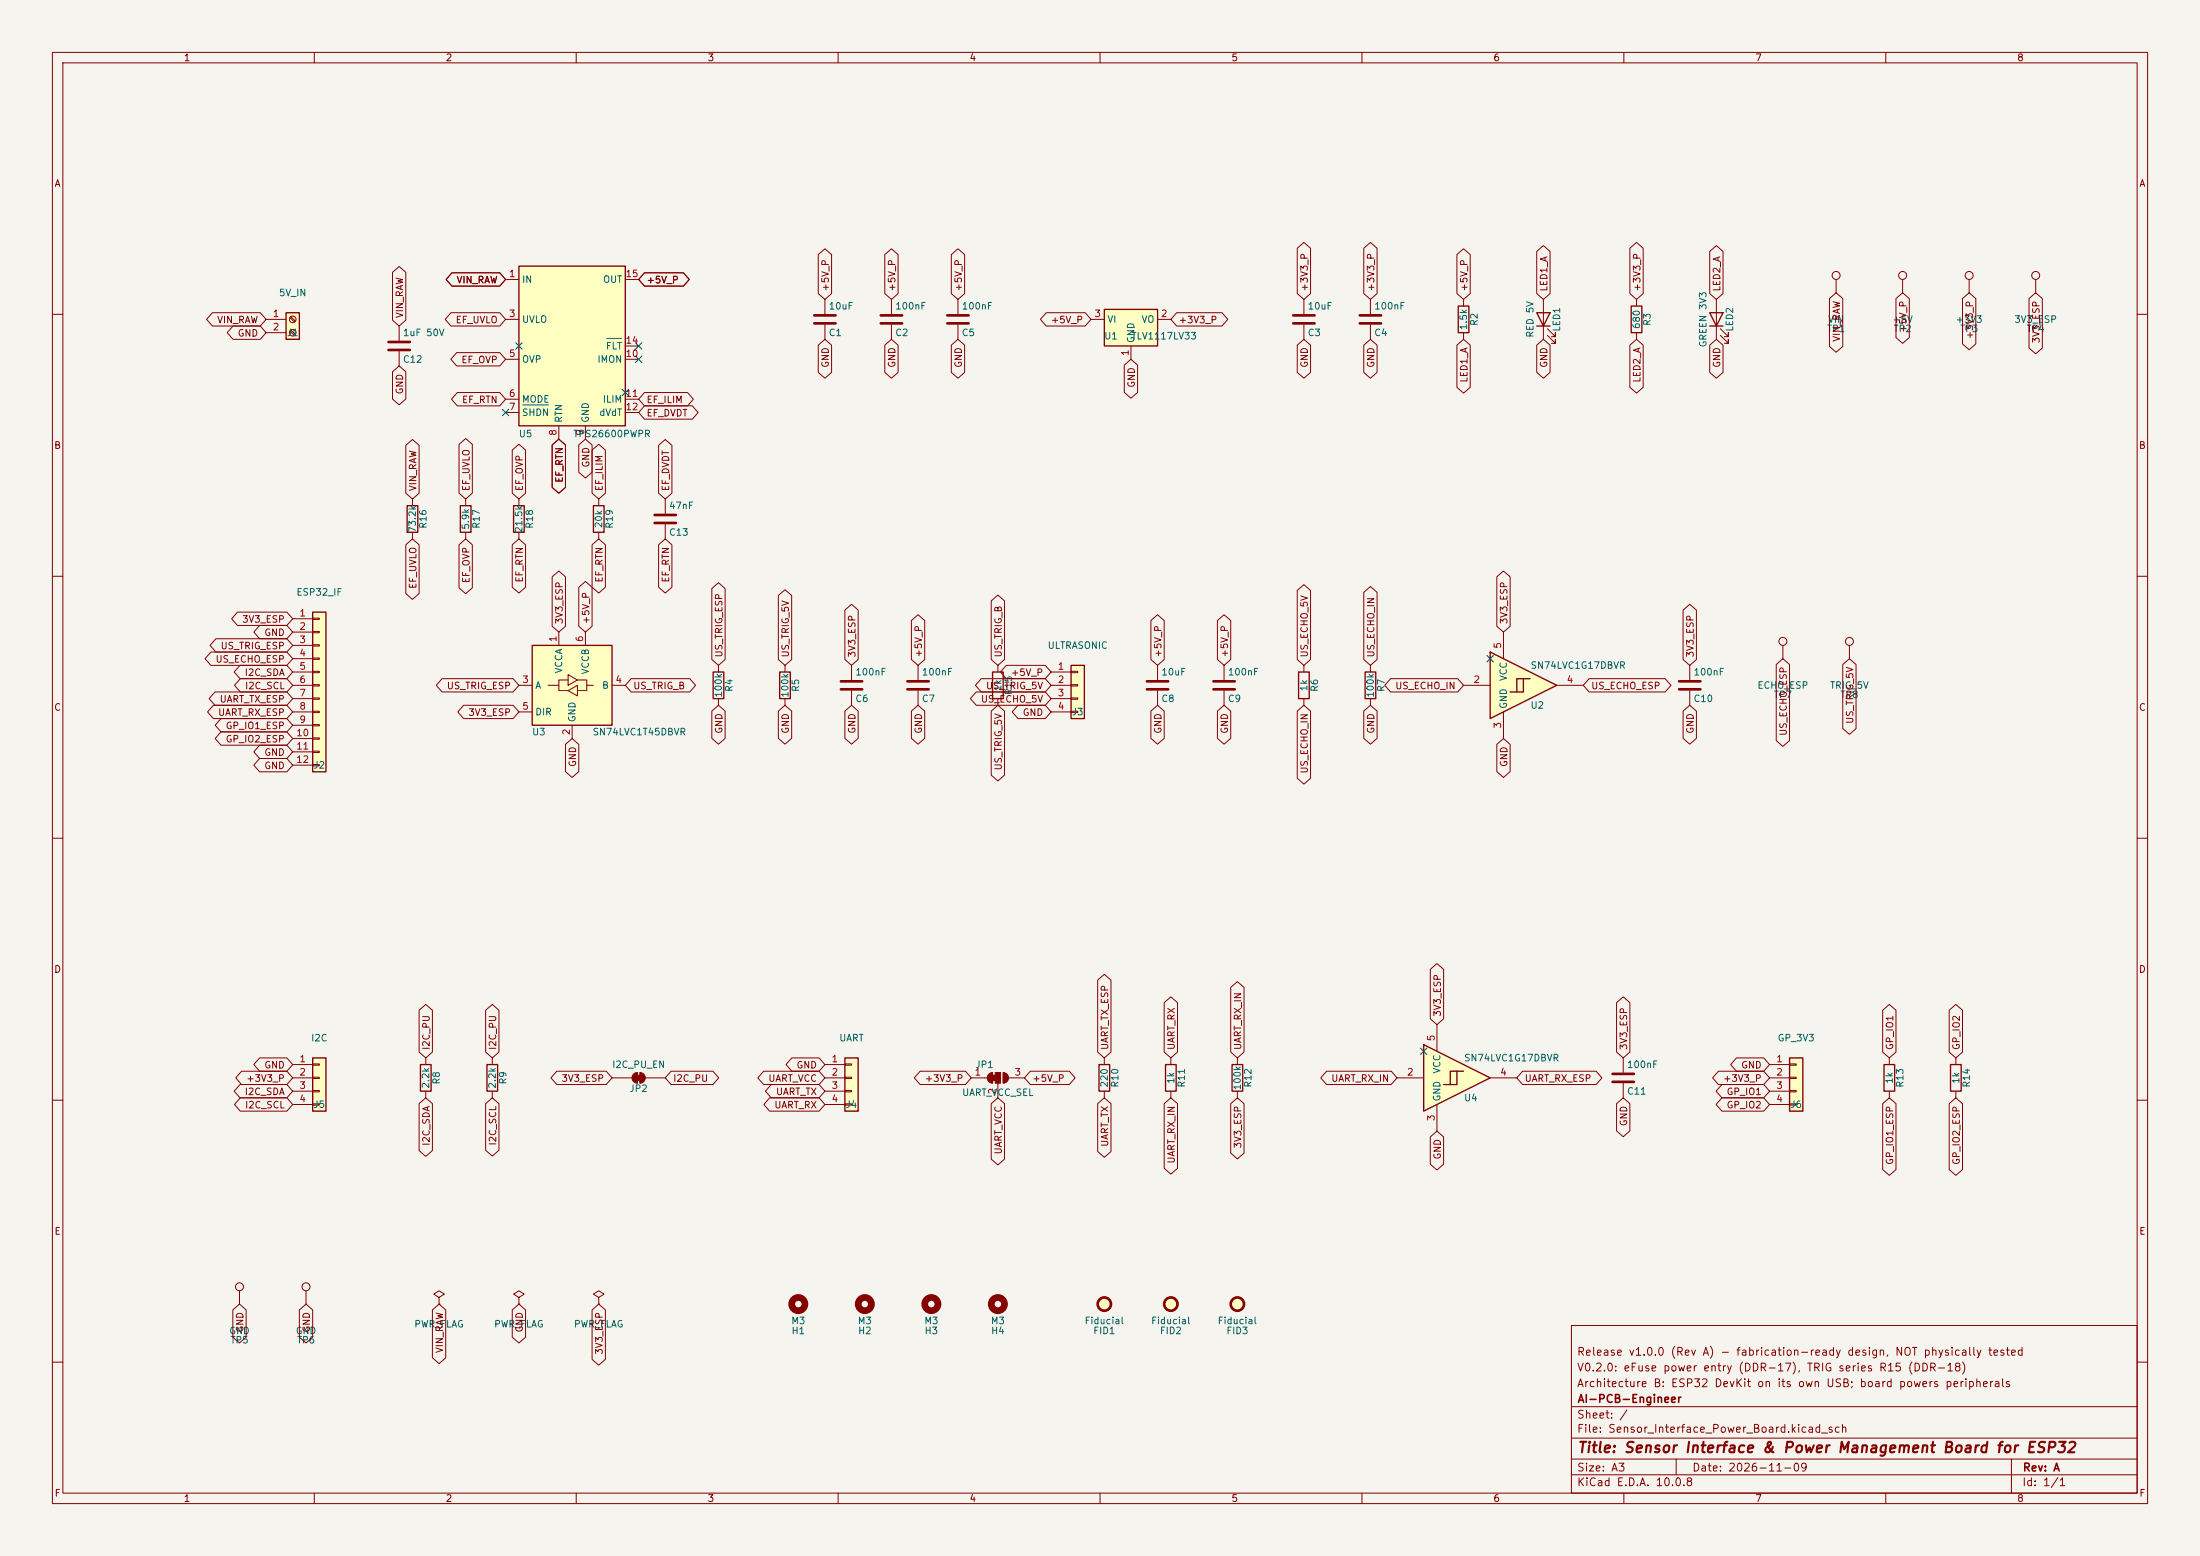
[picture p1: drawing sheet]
<svg xmlns="http://www.w3.org/2000/svg" width="420mm" height="297mm" viewBox="0 0 420 297" stroke-linecap="round" stroke-linejoin="round" font-family="sans-serif">
<path d="M0 0h420v297h-420z" fill="#f5f4ef" stroke="#f5f4ef" stroke-width=".19"/>
<g fill="none" stroke="#840000" stroke-width=".19">
<path d="M10 10h400v277h-400zM12 12h396v273h-396zM60 10v2M110 10v2M160 10v2M210 10v2M260 10v2M310 10v2M360 10v2M182.9 57.2v2.7M10 60h2M182.9 62v2.8"/>
<path d="M408 60h2M10 110h2M408 110h2M149.9 127v1.3M149.9 133.4v1.2M10 160h2M408 160h2M10 210h2M408 210h2M300 253h108v32h-108zM10 260h2M300 278.5h108"/>
<path d="M300 274.5h108M300 268.5h108M320 278.5v3M384 278.5v6.5M408 260h2M60 285v2M110 285v2M160 285v2M210 285v2M260 285v2M300 281.5h108M310 285v2"/>
<path d="M360 285v2"/>
</g>
<path d="M148.8 128.3h2.1v5.1h-2.1z" fill="none" stroke="#840000" stroke-width=".25"/>
<path d="M180.8 60.2h4.1M180.8 61.7h4.1" fill="none" stroke="#840000" stroke-width=".51"/>
<circle cx="223.5" cy="248.9" r="1.27" fill="#ffffc2"/>
<circle cx="223.5" cy="248.9" r="1.27" fill="none" stroke="#840000" stroke-width=".51"/>
<path d="M204.5 127h2.5v10.2h-2.5z" fill="#ffffc2"/>
<path d="M189.5 128.3h2v5.1h-2zM204.5 127h2.5v10.2h-2.5z" fill="none" stroke="#840000" stroke-width=".25"/>
<path d="M190.5 127v1.3M190.5 133.4v1.2M200.7 128.3h3.8M200.7 130.8h3.8M200.7 133.4h3.8M200.7 135.9h3.8M204.5 128.1h1.2v.3h-1.2zM204.5 130.7h1.2v.2h-1.2zM204.5 133.2h1.2v.3h-1.2zM204.5 135.8h1.2v.2h-1.2zM221 127v2.8M221 131.8v2.8" fill="none" stroke="#840000" stroke-width=".19"/>
<path d="M218.9 130h4.1M218.9 131.6h4.1" fill="none" stroke="#840000" stroke-width=".51"/>
<path d="M210.8 59.1h10.2v6.9h-10.2z" fill="#ffffc2"/>
<path d="M210.8 59.1h10.2v6.9h-10.2z" fill="none" stroke="#840000" stroke-width=".25"/>
<path d="M208.3 61h2.5M215.9 66v2.6M221 61h2.5" fill="none" stroke="#840000" stroke-width=".19"/>
<circle cx="210.8" cy="248.9" r="1.27" fill="#ffffc2"/>
<circle cx="210.8" cy="248.9" r="1.27" fill="none" stroke="#840000" stroke-width=".51"/>
<circle cx="190.5" cy="248.9" r="1.27" fill="none" stroke="#840000" stroke-width="1.3"/>
<path d="M54.6 59.7h2.5v5.1h-2.5z" fill="#ffffc2"/>
<path d="M54.6 59.7h2.5v5.1h-2.5zM247.9 128.3h2v5.1h-2z" fill="none" stroke="#840000" stroke-width=".25"/>
<g fill="none" stroke="#840000" stroke-width=".19">
<path d="M50.8 61h3.8M50.8 63.5h3.8M55.3 60.6l.9 .9M55.3 63.2l.9 .8M55.5 60.5l.9 .8M55.5 63l.9 .8M76.2 62.2v2.8M76.2 67.1v2.8M233.7 127v2.8M233.7 131.8v2.8M248.9 127v1.3M248.9 133.4v1.2"/>
<circle cx="55.9" cy="61" r=".63"/>
<circle cx="55.9" cy="63.5" r=".63"/>
</g>
<path d="M74.2 65.3h4M74.2 66.8h4M231.6 130h4.1M231.6 131.6h4.1" fill="none" stroke="#840000" stroke-width=".51"/>
<path d="M161.3 201.9h2.5v10.2h-2.5z" fill="#ffffc2"/>
<path d="M278.4 58.4h2v5.1h-2zM293.4 59.7h2.5l-1.3 2.5zM311.4 58.4h2v5.1h-2zM293.4 62.2h2.5M77.7 96.5h2.1v5.1h-2.1zM87.9 96.5h2v5.1h-2zM98 96.5h2.1v5.1h-2.1zM136.1 128.3h2.1v5.1h-2.1zM161.3 201.9h2.5v10.2h-2.5zM209.8 203.2h2v5.1h-2zM222.5 203.2h2v5.1h-2z" fill="none" stroke="#840000" stroke-width=".25"/>
<g fill="none" stroke="#840000" stroke-width=".19">
<path d="M248.9 57.2v2.7M261.6 57.2v2.7M279.4 57.2v1.2M294.6 57.2v7.6M312.4 57.2v1.2M248.9 62v2.8M261.6 62v2.8M279.4 63.5v1.3M295.4 64l1.5 1.5v-.7v.7h-.7M295.4 62.7l1.5 1.6v-.8v.8h-.7M312.4 63.5v1.3M78.7 95.3v1.2"/>
<path d="M88.9 95.3v1.2M99.1 95.3v1.2M78.7 101.6v1.3M88.9 101.6v1.3M99.1 101.6v1.3M137.2 127v1.3M137.2 133.4v1.2M162.6 127v2.8M162.6 131.8v2.8M175.3 127v2.8M175.3 131.8v2.8M157.5 203.2h3.8"/>
<path d="M157.5 205.7h3.8M157.5 208.3h3.8M157.5 210.8h3.8M161.3 203.1h1.3v.2h-1.3zM161.3 205.6h1.3v.3h-1.3zM161.3 208.2h1.3v.2h-1.3zM161.3 210.7h1.3v.2h-1.3zM185.4 205.7h3.1M189.5 204.7v2.1M190.5 206.8v2.8M191.5 204.7v2.1M192.5 205.7h3.1"/>
<path d="M210.8 201.9v1.3M210.8 208.3v1.3M223.5 201.9v1.3M223.5 208.3v1.3M45.7 246.4v2.5"/>
<circle cx="45.7" cy="245.6" r=".76"/>
</g>
<g fill="#840000" stroke="#840000" stroke-width=".19">
<path d="M189.5 205.2h.5v1h-.5z"/>
<path d="M188.8 205l.7-.3v2.1a1.02 1.02 0 0 1-.9-.7 1.02 1.02 0 0 1 .2-1.1z"/>
<path d="M190 204.7h1v2.1h-1z"/>
<path d="M191.5 204.7a1.02 1.02 0 0 1 1 1 1.02 1.02 0 0 1-1 1.1z"/>
</g>
<path d="M246.9 60.2h4.1M246.9 61.7h4.1M259.6 60.2h4.1M259.6 61.7h4.1M160.5 130h4.1M160.5 131.6h4.1M173.2 130h4.1M173.2 131.6h4.1" fill="none" stroke="#840000" stroke-width=".51"/>
<g fill="none" stroke="#840000" stroke-width="1.3">
<circle cx="152.4" cy="248.9" r="1.27"/>
<circle cx="165.1" cy="248.9" r="1.27"/>
<circle cx="177.8" cy="248.9" r="1.27"/>
</g>
<circle cx="236.2" cy="248.9" r="1.27" fill="#ffffc2"/>
<circle cx="236.2" cy="248.9" r="1.27" fill="none" stroke="#840000" stroke-width=".51"/>
<g fill="#ffffc2">
<path d="M284.5 124.5l12.7 6.3-12.7 6.4z"/>
<path d="M289.6 129.5h1.2l-2.5 2.6h1.3z"/>
<path d="M290.8 129.5v2.6h-1.2l2.5-2.6z"/>
</g>
<path d="M113.3 96.5h2v5.1h-2zM260.6 128.3h2v5.1h-2zM284.5 124.5l12.7 6.3-12.7 6.4zM290.8 129.5h-1.2v2.6h-1.3M292.1 129.5h-1.3v2.6h-1.2M235.2 203.2h2v5.1h-2z" fill="none" stroke="#840000" stroke-width=".25"/>
<g fill="none" stroke="#840000" stroke-width=".19">
<path d="M157.5 57.2v2.7M170.2 57.2v2.7M157.5 62v2.8M170.2 62v2.8M114.3 95.3v1.2M127 95.3v2.7M114.3 101.6v1.3M127 100.1v2.8M261.6 127v1.3M261.6 133.4v1.2M279.4 130.8h5.1M287 120.7v5"/>
<path d="M287 135.9v5.1M297.2 130.8h5.1M236.2 201.9v1.3M236.2 208.3v1.3"/>
</g>
<path d="M155.4 60.2h4.1M155.4 61.7h4.1M168.1 60.2h4.1M168.1 61.7h4.1M125 98.3h4M125 99.8h4" fill="none" stroke="#840000" stroke-width=".51"/>
<path d="M99.1 50.8h20.3v30.5h-20.3z" fill="#ffffc2"/>
<path d="M99.1 50.8h20.3v30.5h-20.3zM326.4 59.7h2.5l-1.2 2.5zM326.4 62.2h2.5M359.7 203.2h2v5.1h-2zM372.4 203.2h2v5.1h-2z" fill="none" stroke="#840000" stroke-width=".25"/>
<g fill="none" stroke="#840000" stroke-width=".19">
<path d="M96.5 53.3h2.6M119.4 53.3h2.5M327.7 57.2v7.6M350.5 53.3v2.6M96.5 61h2.6M96.5 68.6h2.6M96.5 76.2h2.6M96.5 78.7h2.6M119.4 68.6h2.5M119.4 76.2h2.5M119.4 78.7h2.5M119.4 66h2.5"/>
<path d="M328.4 64l1.5 1.5v-.7v.7h-.7M328.4 62.7l1.5 1.6v-.8v.8h-.7M106.7 81.3v2.5M111.8 81.3v2.5M360.7 201.9v1.3M360.7 208.3v1.3M373.4 201.9v1.3M373.4 208.3v1.3"/>
<circle cx="350.5" cy="52.6" r=".76"/>
</g>
<path d="M99.8 77.3h4.9M115.8 64.6h2.8" fill="none" stroke="#006464" stroke-width=".19"/>
<g fill="#ffffc2">
<path d="M271.8 199.4l12.7 6.3-12.7 6.4z"/>
<path d="M276.9 204.5h1.2l-2.5 2.5h1.3z"/>
<path d="M278.1 204.5h1.3l-2.5 2.5h1.2z"/>
</g>
<path d="M271.8 199.4l12.7 6.3-12.7 6.4zM278.1 204.5h-1.2v2.5h-1.3M279.4 204.5h-1.3v2.5h-1.2" fill="none" stroke="#840000" stroke-width=".25"/>
<path d="M274.3 195.6v5.1M266.7 205.7h5.1M274.3 210.8v5.1M284.5 205.7h5.1M309.9 201.9v2.8M309.9 206.8v2.8" fill="none" stroke="#840000" stroke-width=".19"/>
<path d="M307.8 205h4.1M307.8 206.5h4.1" fill="none" stroke="#840000" stroke-width=".51"/>
<path d="M341.6 201.9h2.6v10.2h-2.6z" fill="#ffffc2"/>
<path d="M341.6 201.9h2.6v10.2h-2.6z" fill="none" stroke="#840000" stroke-width=".25"/>
<g fill="none" stroke="#840000" stroke-width=".19">
<path d="M363.2 53.3v2.6M375.9 53.3v2.6M388.6 53.3v2.6M322.6 127v2.8M322.6 131.8v2.8M340.4 123.2v2.5M353.1 123.2v2.5M337.8 203.2h3.8M337.8 205.7h3.8M337.8 208.3h3.8M337.8 210.8h3.8M341.6 203.1h1.3v.2h-1.3z"/>
<path d="M341.6 205.6h1.3v.3h-1.3zM341.6 208.2h1.3v.2h-1.3zM341.6 210.7h1.3v.2h-1.3z"/>
<circle cx="363.2" cy="52.6" r=".76"/>
<circle cx="375.9" cy="52.6" r=".76"/>
<circle cx="388.6" cy="52.6" r=".76"/>
<circle cx="340.4" cy="122.4" r=".76"/>
<circle cx="353.1" cy="122.4" r=".76"/>
</g>
<path d="M320.5 130h4.1M320.5 131.6h4.1" fill="none" stroke="#840000" stroke-width=".51"/>
<path d="M101.6 123.2h15.2v15.2h-15.2z" fill="#ffffc2"/>
<path d="M101.6 123.2h15.2v15.2h-15.2z" fill="none" stroke="#840000" stroke-width=".25"/>
<path d="M99.1 130.8h2.5M99.1 135.9h2.5M104.6 130.8h2.1v1h1.8M106.7 120.7v2.5M108.5 129.8h-1.8v1M108.5 128.8l1.7 1-1.7 1zM108.5 131.8l1.7-1v2zM109.2 138.4v2.6M110.2 129.8h1.8v1h1.3M111.8 120.7v2.5M112 130.8v1h-1.8M116.8 130.8h2.6" fill="none" stroke="#840000" stroke-width=".19"/>
<path d="M59.7 201.9h2.5v10.2h-2.5z" fill="#ffffc2"/>
<path d="M59.7 201.9h2.5v10.2h-2.5z" fill="none" stroke="#840000" stroke-width=".25"/>
<path d="M55.9 203.2h3.8M55.9 205.7h3.8M55.9 208.3h3.8M55.9 210.8h3.8M59.7 203.1h1.3v.2h-1.3zM59.7 205.6h1.3v.3h-1.3zM59.7 208.2h1.3v.2h-1.3zM59.7 210.7h1.3v.2h-1.3z" fill="none" stroke="#840000" stroke-width=".19"/>
<path d="M59.7 116.8h2.5v30.5h-2.5z" fill="#ffffc2"/>
<path d="M59.7 116.8h2.5v30.5h-2.5zM80.3 203.2h2v5.1h-2zM93 203.2h2v5.1h-2z" fill="none" stroke="#840000" stroke-width=".25"/>
<g fill="none" stroke="#840000" stroke-width=".19">
<path d="M40.6 59.7h9.1l1.1 1.3-1.1 1.2h-9.1l-1.2-1.2zM74.9 52l1.3-1.1 1.3 1.1v9.1l-1.3 1.1-1.3-1.1zM86.1 59.7h9.3l1.1 1.3-1.1 1.2h-9.3l-1.1-1.2zM86.3 52.1h9.1l1.1 1.2-1.1 1.3h-9.1l-1.1-1.3zM123 52.1h7.5l1.1 1.2-1.1 1.3h-7.5l-1.1-1.3zM156.2 48.6l1.3-1.1 1.3 1.1v7.4l-1.3 1.2-1.3-1.2zM168.9 48.6l1.3-1.1 1.3 1.1v7.4l-1.3 1.2-1.3-1.2zM181.6 48.6l1.3-1.1 1.3 1.1v7.4l-1.3 1.2-1.3-1.2zM199.7 59.7h7.5l1.1 1.3-1.1 1.2h-7.5l-1.1-1.2zM224.6 59.7h8.7l1.1 1.3-1.1 1.2h-8.7l-1.1-1.2zM247.6 47.4l1.3-1.1 1.3 1.1v8.6l-1.3 1.2-1.3-1.2zM260.3 47.4l1.3-1.1 1.3 1.1v8.6l-1.3 1.2-1.3-1.2z"/>
<path d="M278.1 48.6l1.3-1.1 1.3 1.1v7.4l-1.3 1.2-1.3-1.2zM293.4 48l1.2-1.1 1.3 1.1v8l-1.3 1.2-1.2-1.2zM311.1 47.4l1.3-1.1 1.3 1.1v8.6l-1.3 1.2-1.3-1.2zM326.4 48l1.3-1.1 1.2 1.1v8l-1.2 1.2-1.3-1.2zM349.2 57l1.3-1.1 1.3 1.1v9.1l-1.3 1.1-1.3-1.1zM361.9 57l1.3-1.1 1.3 1.1v7.4l-1.3 1.1-1.3-1.1zM374.6 57l1.3-1.1 1.3 1.1v8.6l-1.3 1.2-1.3-1.2zM387.3 57l1.3-1.1 1.3 1.1v9.4l-1.3 1.1-1.3-1.1zM44.5 62.2h5.2l1.1 1.3-1.1 1.3h-5.2l-1.1-1.3zM74.9 71l1.3-1.1 1.3 1.1v5.2l-1.3 1.1-1.3-1.1zM87.2 67.3h8.2l1.1 1.3-1.1 1.3h-8.2l-1.1-1.3zM87.3 74.9h8.1l1.1 1.3-1.1 1.3h-8.1l-1.1-1.3z"/>
<path d="M123 74.9h8.3l1.1 1.3-1.1 1.3h-8.3l-1.1-1.3zM123 77.5h9.2l1.1 1.2-1.1 1.3h-9.2l-1.1-1.3zM156.2 65.9l1.3-1.1 1.3 1.1v5.2l-1.3 1.1-1.3-1.1zM168.9 65.9l1.3-1.1 1.3 1.1v5.2l-1.3 1.1-1.3-1.1zM181.6 65.9l1.3-1.1 1.3 1.1v5.2l-1.3 1.1-1.3-1.1zM214.6 69.7l1.3-1.1 1.3 1.1v5.2l-1.3 1.1-1.3-1.1zM247.6 65.9l1.3-1.1 1.3 1.1v5.2l-1.3 1.1-1.3-1.1zM260.3 65.9l1.3-1.1 1.3 1.1v5.2l-1.3 1.1-1.3-1.1zM278.1 65.9l1.3-1.1 1.3 1.1v8l-1.3 1.1-1.3-1.1zM293.4 65.9l1.2-1.1 1.3 1.1v5.2l-1.3 1.1-1.2-1.1zM311.1 65.9l1.3-1.1 1.3 1.1v8l-1.3 1.1-1.3-1.1zM326.4 65.9l1.3-1.1 1.2 1.1v5.2l-1.2 1.1-1.3-1.1z"/>
<path d="M77.5 85l1.2-1.1 1.3 1.1v9.1l-1.3 1.2-1.2-1.2zM87.6 84.8l1.3-1.1 1.3 1.1v9.3l-1.3 1.2-1.3-1.2zM97.8 85.9l1.3-1.1 1.2 1.1v8.2l-1.2 1.2-1.3-1.2zM105.4 84.9l1.3-1.1 1.3 1.1v8.1l-1.3 1.2-1.3-1.2zM110.5 84.9l1.3-1.1 1.2 1.1v5.2l-1.2 1.1-1.3-1.1zM113 85.9l1.3-1.1 1.3 1.1v8.2l-1.3 1.2-1.3-1.2zM125.7 85l1.3-1.1 1.3 1.1v9.1l-1.3 1.2-1.3-1.2zM45.3 116.8h9.5l1.1 1.3-1.1 1.3h-9.5l-1.1-1.3zM49.6 119.4h5.2l1.1 1.3-1.1 1.2h-5.2l-1.1-1.2zM55.9 118.1h3.8M59.7 118h1.3v.2h-1.3zM77.5 104l1.2-1.1 1.3 1.1v9.3l-1.3 1.1-1.2-1.1z"/>
<path d="M87.6 104l1.3-1.1 1.3 1.1v8.2l-1.3 1.1-1.3-1.1zM97.8 104l1.3-1.1 1.2 1.1v8.1l-1.2 1.1-1.3-1.1zM105.4 110.1l1.3-1.1 1.3 1.1v9.4l-1.3 1.2-1.3-1.2zM110.5 112.1l1.3-1.1 1.2 1.1v7.4l-1.2 1.2-1.3-1.2zM113 104l1.3-1.1 1.3 1.1v8.1l-1.3 1.1-1.3-1.1zM125.7 104l1.3-1.1 1.3 1.1v8.1l-1.3 1.1-1.3-1.1zM135.9 112.3l1.3-1.1 1.2 1.1v13.6l-1.2 1.1-1.3-1.1zM148.6 113.7l1.3-1.1 1.2 1.1v12.2l-1.2 1.1-1.3-1.1zM161.3 116.5l1.3-1.2 1.2 1.2v9.4l-1.2 1.1-1.3-1.1zM174 118.4l1.3-1.1 1.2 1.1v7.5l-1.2 1.1-1.3-1.1zM189.2 114.7l1.3-1.1 1.3 1.1v11.2l-1.3 1.1-1.3-1.1zM219.7 118.4l1.3-1.1 1.3 1.1v7.5l-1.3 1.1-1.3-1.1z"/>
<path d="M232.4 118.4l1.3-1.1 1.3 1.1v7.5l-1.3 1.1-1.3-1.1zM247.6 112.7l1.3-1.1 1.3 1.1v13.2l-1.3 1.1-1.3-1.1zM260.3 113.1l1.3-1.1 1.3 1.1v12.8l-1.3 1.1-1.3-1.1zM285.7 110.1l1.3-1.1 1.3 1.1v9.4l-1.3 1.2-1.3-1.2zM321.3 116.5l1.3-1.2 1.3 1.2v9.4l-1.3 1.1-1.3-1.1zM40.3 124.5h14.5l1.1 1.2-1.1 1.3h-14.5l-1.2-1.3zM40.7 134.6h14.1l1.1 1.3-1.1 1.3h-14.1l-1.1-1.3zM41 132.1h13.8l1.1 1.3-1.1 1.2h-13.8l-1.1-1.2zM41.2 121.9h13.6l1.1 1.3-1.1 1.3h-13.6l-1.1-1.3zM42.2 137.2h12.6l1.1 1.2-1.1 1.3h-12.6l-1.1-1.3zM42.2 139.7h12.6l1.1 1.3-1.1 1.2h-12.6l-1.1-1.2zM45.8 127h9l1.1 1.3-1.1 1.2h-9l-1.1-1.2z"/>
<path d="M45.9 129.5h8.9l1.1 1.3-1.1 1.3h-8.9l-1.1-1.3zM55.9 120.7h3.8M55.9 123.2h3.8M55.9 125.7h3.8M55.9 128.3h3.8M55.9 130.8h3.8M55.9 133.4h3.8M55.9 135.9h3.8M55.9 138.4h3.8M59.7 120.5h1.3v.3h-1.3zM59.7 123.1h1.3v.2h-1.3zM59.7 125.6h1.3v.3h-1.3z"/>
<path d="M59.7 128.1h1.3v.3h-1.3zM59.7 130.7h1.3v.2h-1.3zM59.7 133.2h1.3v.3h-1.3zM59.7 135.8h1.3v.2h-1.3zM59.7 138.3h1.3v.3h-1.3zM84.4 129.5h13.5l1.2 1.3-1.2 1.3h-13.5l-1.1-1.3zM88.5 134.6h9.4l1.2 1.3-1.2 1.3h-9.4l-1.1-1.3zM120.5 129.5h11.2l1.1 1.3-1.1 1.3h-11.2l-1.1-1.3zM135.9 135.7l1.3-1.1 1.2 1.1v5.2l-1.2 1.1-1.3-1.1zM148.6 135.7l1.3-1.1 1.2 1.1v5.2l-1.2 1.1-1.3-1.1zM161.3 135.7l1.3-1.1 1.2 1.1v5.2l-1.2 1.1-1.3-1.1zM174 135.7l1.3-1.1 1.2 1.1v5.2l-1.2 1.1-1.3-1.1z"/>
<path d="M186.4 132.1h13.1l1.2 1.3-1.2 1.2h-13.1l-1.2-1.2zM187.3 129.5h12.2l1.2 1.3-1.2 1.3h-12.2l-1.1-1.3zM189.2 135.7l1.3-1.1 1.3 1.1v12.3l-1.3 1.1-1.3-1.1zM192.1 127h7.4l1.2 1.3-1.2 1.2h-7.4l-1.1-1.2zM194.3 134.6h5.2l1.2 1.3-1.2 1.3h-5.2l-1.1-1.3zM219.7 135.7l1.3-1.1 1.3 1.1v5.2l-1.3 1.1-1.3-1.1zM232.4 135.7l1.3-1.1 1.3 1.1v5.2l-1.3 1.1-1.3-1.1zM247.6 135.7l1.3-1.1 1.3 1.1v12.9l-1.3 1.1-1.3-1.1zM260.3 135.7l1.3-1.1 1.3 1.1v5.2l-1.3 1.1-1.3-1.1zM265.5 129.5h12.8l1.1 1.3-1.1 1.3h-12.8l-1.1-1.3zM303.4 129.5h14.5l1.1 1.3-1.1 1.3h-14.5l-1.1-1.3zM321.3 135.7l1.3-1.1 1.3 1.1v5.2l-1.3 1.1-1.3-1.1z"/>
<path d="M339.1 126.8l1.3-1.1 1.2 1.1v14.6l-1.2 1.1-1.3-1.1zM351.8 126.8l1.3-1.1 1.2 1.1v12.3l-1.2 1.1-1.3-1.1zM49.6 142.2h5.2l1.1 1.3-1.1 1.3h-5.2l-1.1-1.3zM49.6 144.8h5.2l1.1 1.3-1.1 1.2h-5.2l-1.1-1.2zM55.9 141h3.8M55.9 143.5h3.8M55.9 146.1h3.8M59.7 140.8h1.3v.3h-1.3zM59.7 143.4h1.3v.2h-1.3zM59.7 145.9h1.3v.3h-1.3zM107.9 142.1l1.3-1.1 1.3 1.1v5.2l-1.3 1.1-1.3-1.1zM285.7 142.1l1.3-1.1 1.3 1.1v5.2l-1.3 1.1-1.3-1.1z"/>
<path d="M80 192.8l1.3-1.1 1.3 1.1v8l-1.3 1.1-1.3-1.1zM92.7 192.8l1.3-1.1 1.3 1.1v8l-1.3 1.1-1.3-1.1zM209.5 187.1l1.3-1.1 1.3 1.1v13.7l-1.3 1.1-1.3-1.1zM222.2 191.4l1.3-1.1 1.3 1.1v9.4l-1.3 1.1-1.3-1.1zM234.9 188.5l1.3-1.1 1.3 1.1v12.3l-1.3 1.1-1.3-1.1zM273 185l1.3-1.1 1.3 1.1v9.5l-1.3 1.1-1.3-1.1zM308.6 191.4l1.3-1.1 1.3 1.1v9.4l-1.3 1.1-1.3-1.1zM359.4 192.8l1.3-1.1 1.3 1.1v8l-1.3 1.1-1.3-1.1zM372.1 192.8l1.3-1.1 1.3 1.1v8l-1.3 1.1-1.3-1.1zM45.8 207h9l1.1 1.3-1.1 1.3h-9l-1.1-1.3zM45.9 209.5h8.9l1.1 1.3-1.1 1.3h-8.9l-1.1-1.3zM46.1 204.5h8.7l1.1 1.2-1.1 1.3h-8.7l-1.1-1.3z"/>
<path d="M49.6 201.9h5.2l1.1 1.3-1.1 1.3h-5.2l-1.1-1.3zM80 210.7l1.3-1.1 1.3 1.1v8.9l-1.3 1.1-1.3-1.1zM81.3 201.9v1.3M81.3 208.3v1.3M92.7 210.7l1.3-1.1 1.3 1.1v8.9l-1.3 1.1-1.3-1.1zM94 201.9v1.3M94 208.3v1.3M106.3 204.5h9.4l1.1 1.2-1.1 1.3h-9.4l-1.1-1.3zM116.8 205.7h3.8M121.7 204.7v2.1M122.2 204.7v2.1M123.2 205.7h3.8"/>
<path d="M128.1 204.5h8l1.1 1.2-1.1 1.3h-8l-1.1-1.3zM145.8 204.5h10.6l1.1 1.2-1.1 1.3h-10.6l-1.1-1.3zM146.9 209.5h9.5l1.1 1.3-1.1 1.3h-9.5l-1.1-1.3zM147.2 207h9.2l1.1 1.3-1.1 1.3h-9.2l-1.1-1.3zM151.2 201.9h5.2l1.1 1.3-1.1 1.3h-5.2l-1.1-1.3zM175.7 204.5h8.6l1.1 1.2-1.1 1.3h-8.6l-1.2-1.3zM189.2 210.7l1.3-1.1 1.3 1.1v10.5l-1.3 1.2-1.3-1.2zM196.7 204.5h7.4l1.1 1.2-1.1 1.3h-7.4l-1.1-1.3zM209.5 210.7l1.3-1.1 1.3 1.1v9.1l-1.3 1.1-1.3-1.1zM222.2 210.7l1.3-1.1 1.3 1.1v12.3l-1.3 1.1-1.3-1.1zM234.9 210.7l1.3-1.1 1.3 1.1v9.4l-1.3 1.1-1.3-1.1zM253.2 204.5h12.4l1.1 1.2-1.1 1.3h-12.4l-1.1-1.3z"/>
<path d="M273 217l1.3-1.1 1.3 1.1v5.2l-1.3 1.1-1.3-1.1zM290.7 204.5h14l1.1 1.2-1.1 1.3h-14l-1.1-1.3zM308.6 210.7l1.3-1.1 1.3 1.1v5.2l-1.3 1.1-1.3-1.1zM328.1 204.5h8.6l1.1 1.2-1.1 1.3h-8.6l-1.2-1.3zM328.7 207h8l1.1 1.3-1.1 1.3h-8l-1.1-1.3zM328.7 209.5h8l1.1 1.3-1.1 1.3h-8l-1.1-1.3zM331.5 201.9h5.2l1.1 1.3-1.1 1.3h-5.2l-1.1-1.3zM359.4 210.7l1.3-1.1 1.3 1.1v12.5l-1.3 1.2-1.3-1.2zM372.1 210.7l1.3-1.1 1.3 1.1v12.5l-1.3 1.2-1.3-1.2zM44.4 250l1.3-1.1 1.3 1.1v5.2l-1.3 1.1-1.3-1.1zM57.1 250l1.3-1.1 1.3 1.1v5.2l-1.3 1.1-1.3-1.1zM58.4 246.4v2.5"/>
<path d="M82.5 250l1.3-1.1 1.3 1.1v9.2l-1.3 1.1-1.3-1.1zM83.8 247.6l1-.6-1-.6-1 .6 1 .6v1.3M83.8 248.9h.1M97.8 250l1.3-1.1 1.2 1.1v5.2l-1.2 1.1-1.3-1.1zM99.1 247.6l1-.6-1-.6-1.1 .6 1.1 .6v1.3M99.1 248.9h.1M113 250l1.3-1.1 1.3 1.1v9.5l-1.3 1.1-1.3-1.1zM114.3 247.6l1-.6-1-.6-1 .6 1 .6v1.3M114.3 248.9h.1"/>
<circle cx="58.4" cy="245.6" r=".76"/>
</g>
<g fill="#840000" stroke="#840000" stroke-width=".19">
<path d="M121.4 205.2h1v1h-1z"/>
<path d="M120.9 205l.8-.3v2.1a1.02 1.02 0 0 1-1-.7 1.02 1.02 0 0 1 .2-1.1z"/>
<path d="M122.2 204.7a1.02 1.02 0 0 1 1 1 1.02 1.02 0 0 1-1 1.1z"/>
</g>
<g fill="none" stroke="#000084" stroke-width=".19">
<path d="M95.9 78.1l1.2 1.2M97.1 78.1l-1.2 1.2M98.5 65.4l1.2 1.2M99.7 65.4l-1.2 1.2M118.8 74.3l1.2 1.2M120 74.3l-1.2 1.2M121.3 68l1.2 1.2M121.3 65.4l1.2 1.2M122.5 68l-1.2 1.2M122.5 65.4l-1.2 1.2M283.9 125.1l1.2 1.2M285.1 125.1l-1.2 1.2"/>
<path d="M271.2 200.1l1.2 1.2M272.4 200.1l-1.2 1.2"/>
</g>
<text font-size="2" fill="#840000" x="301" y="277.8">Title: Sensor Interface &amp; Power Management Board for ESP32</text>
<g font-size="1.5" fill="#840000">
<text x="300.9" y="262.1">V0.2.0: eFuse power entry (DDR-17), TRIG series R15 (DDR-18)</text>
<text x="300.9" y="259.1">Release v1.0.0 (Rev A) - fabrication-ready design, NOT physically tested</text>
<text x="300.9" y="265.1">Architecture B: ESP32 DevKit on its own USB; board powers peripherals</text>
<text x="301" y="268.1">AI-PCB-Engineer</text>
<text x="300.9" y="273.8">File: Sensor_Interface_Power_Board.kicad_sch</text>
<text x="300.9" y="271.1">Sheet: /</text>
<text x="300.9" y="281.2">Size: A3</text>
<text x="322.9" y="281.2">Date: 2026-11-09</text>
<text x="386" y="281.2">Rev: A</text>
<text x="300.9" y="284">KiCad E.D.A. 10.0.8</text>
<text x="385.9" y="284">Id: 1/1</text>
</g>
<g font-size="1.3" fill="#840000">
<text x="35" y="12">1</text>
<text x="85" y="12">2</text>
<text x="135" y="12">3</text>
<text x="185" y="12">4</text>
<text x="235" y="12">5</text>
<text x="285" y="12">6</text>
<text x="335" y="12">7</text>
<text x="385" y="12">8</text>
<text x="10.3" y="36">A</text>
<text x="408.3" y="36">A</text>
<text x="87.1" y="54.4">VIN_RAW</text>
<text x="123.3" y="54.4">+5V_P</text>
<text x="158.5" y="55.7" transform="rotate(-90 158.5 55.7)">+5V_P</text>
<text x="171.2" y="55.7" transform="rotate(-90 171.2 55.7)">+5V_P</text>
<text x="183.9" y="55.7" transform="rotate(-90 183.9 55.7)">+5V_P</text>
<text x="250" y="55.7" transform="rotate(-90 250 55.7)">+3V3_P</text>
<text x="262.7" y="55.7" transform="rotate(-90 262.7 55.7)">+3V3_P</text>
<text x="280.5" y="55.7" transform="rotate(-90 280.5 55.7)">+5V_P</text>
<text x="295.7" y="55.7" transform="rotate(-90 295.7 55.7)">LED1_A</text>
<text x="313.5" y="55.7" transform="rotate(-90 313.5 55.7)">+3V3_P</text>
<text x="328.7" y="55.7" transform="rotate(-90 328.7 55.7)">LED2_A</text>
<text x="41.3" y="62">VIN_RAW</text>
<text x="45.3" y="64.6">GND</text>
<text x="77.3" y="60.8" transform="rotate(-90 77.3 60.8)">VIN_RAW</text>
<text x="86.9" y="62">EF_UVLO</text>
<text x="200.5" y="62">+5V_P</text>
<text x="224.9" y="62">+3V3_P</text>
<text x="351.6" y="65.3" transform="rotate(-90 351.6 65.3)">VIN_RAW</text>
<text x="364.3" y="63.6" transform="rotate(-90 364.3 63.6)">+5V_P</text>
<text x="377" y="64.9" transform="rotate(-90 377 64.9)">+3V3_P</text>
<text x="389.7" y="65.6" transform="rotate(-90 389.7 65.6)">3V3_ESP</text>
<text x="88" y="69.6">EF_OVP</text>
<text x="158.5" y="70.3" transform="rotate(-90 158.5 70.3)">GND</text>
<text x="171.2" y="70.3" transform="rotate(-90 171.2 70.3)">GND</text>
<text x="183.9" y="70.3" transform="rotate(-90 183.9 70.3)">GND</text>
<text x="250" y="70.3" transform="rotate(-90 250 70.3)">GND</text>
<text x="262.7" y="70.3" transform="rotate(-90 262.7 70.3)">GND</text>
<text x="295.7" y="70.3" transform="rotate(-90 295.7 70.3)">GND</text>
<text x="328.7" y="70.3" transform="rotate(-90 328.7 70.3)">GND</text>
<text x="77.3" y="75.4" transform="rotate(-90 77.3 75.4)">GND</text>
<text x="88.1" y="77.3">EF_RTN</text>
<text x="123.3" y="77.3">EF_ILIM</text>
<text x="217" y="74.1" transform="rotate(-90 217 74.1)">GND</text>
<text x="280.5" y="73.1" transform="rotate(-90 280.5 73.1)">LED1_A</text>
<text x="313.5" y="73.1" transform="rotate(-90 313.5 73.1)">LED2_A</text>
<text x="123.3" y="79.8">EF_DVDT</text>
<text x="10.2" y="86">B</text>
<text x="112.8" y="89.3" transform="rotate(-90 112.8 89.3)">GND</text>
<text x="408.2" y="86">B</text>
<text x="79.8" y="93.8" transform="rotate(-90 79.8 93.8)">VIN_RAW</text>
<text x="90" y="93.8" transform="rotate(-90 90 93.8)">EF_UVLO</text>
<text x="100.1" y="93.8" transform="rotate(-90 100.1 93.8)">EF_OVP</text>
<text x="107.7" y="92.2" transform="rotate(-90 107.7 92.2)">EF_RTN</text>
<text x="115.4" y="93.8" transform="rotate(-90 115.4 93.8)">EF_ILIM</text>
<text x="128.1" y="93.8" transform="rotate(-90 128.1 93.8)">EF_DVDT</text>
<text x="79.8" y="112.5" transform="rotate(-90 79.8 112.5)">EF_UVLO</text>
<text x="90" y="111.4" transform="rotate(-90 90 111.4)">EF_OVP</text>
<text x="100.1" y="111.3" transform="rotate(-90 100.1 111.3)">EF_RTN</text>
<text x="115.4" y="111.3" transform="rotate(-90 115.4 111.3)">EF_RTN</text>
<text x="128.1" y="111.3" transform="rotate(-90 128.1 111.3)">EF_RTN</text>
<text x="46.1" y="119.2">3V3_ESP</text>
<text x="107.7" y="119.2" transform="rotate(-90 107.7 119.2)">3V3_ESP</text>
<text x="112.8" y="119.2" transform="rotate(-90 112.8 119.2)">+5V_P</text>
<text x="288.1" y="119.2" transform="rotate(-90 288.1 119.2)">3V3_ESP</text>
<text x="42" y="124.2">US_TRIG_ESP</text>
<text x="50.4" y="121.7">GND</text>
<text x="138.2" y="125.6" transform="rotate(-90 138.2 125.6)">US_TRIG_ESP</text>
<text x="150.9" y="125.6" transform="rotate(-90 150.9 125.6)">US_TRIG_5V</text>
<text x="163.6" y="125.6" transform="rotate(-90 163.6 125.6)">3V3_ESP</text>
<text x="176.3" y="125.6" transform="rotate(-90 176.3 125.6)">+5V_P</text>
<text x="191.6" y="125.6" transform="rotate(-90 191.6 125.6)">US_TRIG_B</text>
<text x="222" y="125.6" transform="rotate(-90 222 125.6)">+5V_P</text>
<text x="234.7" y="125.6" transform="rotate(-90 234.7 125.6)">+5V_P</text>
<text x="250" y="125.6" transform="rotate(-90 250 125.6)">US_ECHO_5V</text>
<text x="262.7" y="125.6" transform="rotate(-90 262.7 125.6)">US_ECHO_IN</text>
<text x="323.6" y="125.6" transform="rotate(-90 323.6 125.6)">3V3_ESP</text>
<text x="41" y="126.8">US_ECHO_ESP</text>
<text x="46.6" y="129.3">I2C_SDA</text>
<text x="46.7" y="131.9">I2C_SCL</text>
<text x="85.2" y="131.9">US_TRIG_ESP</text>
<text x="120.8" y="131.9">US_TRIG_B</text>
<text x="188.1" y="131.9">US_TRIG_5V</text>
<text x="192.9" y="129.3">+5V_P</text>
<text x="266.3" y="131.9">US_ECHO_IN</text>
<text x="303.7" y="131.9">US_ECHO_ESP</text>
<text x="10.2" y="136">C</text>
<text x="41.5" y="136.9">UART_RX_ESP</text>
<text x="41.8" y="134.4">UART_TX_ESP</text>
<text x="89.3" y="136.9">3V3_ESP</text>
<text x="187.2" y="134.4">US_ECHO_5V</text>
<text x="195.1" y="136.9">GND</text>
<text x="408.2" y="136">C</text>
<text x="43" y="139.5">GP_IO1_ESP</text>
<text x="43" y="142">GP_IO2_ESP</text>
<text x="138.2" y="140.1" transform="rotate(-90 138.2 140.1)">GND</text>
<text x="150.9" y="140.1" transform="rotate(-90 150.9 140.1)">GND</text>
<text x="163.6" y="140.1" transform="rotate(-90 163.6 140.1)">GND</text>
<text x="176.3" y="140.1" transform="rotate(-90 176.3 140.1)">GND</text>
<text x="222" y="140.1" transform="rotate(-90 222 140.1)">GND</text>
<text x="234.7" y="140.1" transform="rotate(-90 234.7 140.1)">GND</text>
<text x="262.7" y="140.1" transform="rotate(-90 262.7 140.1)">GND</text>
<text x="323.6" y="140.1" transform="rotate(-90 323.6 140.1)">GND</text>
<text x="341.4" y="140.6" transform="rotate(-90 341.4 140.6)">US_ECHO_ESP</text>
<text x="354.1" y="138.3" transform="rotate(-90 354.1 138.3)">US_TRIG_5V</text>
<text x="50.4" y="144.6">GND</text>
<text x="50.4" y="147.1">GND</text>
<text x="110.3" y="146.5" transform="rotate(-90 110.3 146.5)">GND</text>
<text x="191.6" y="147.2" transform="rotate(-90 191.6 147.2)">US_TRIG_5V</text>
<text x="250" y="147.8" transform="rotate(-90 250 147.8)">US_ECHO_IN</text>
<text x="288.1" y="146.5" transform="rotate(-90 288.1 146.5)">GND</text>
<text x="10.2" y="186">D</text>
<text x="408.2" y="186">D</text>
<text x="275.4" y="194.2" transform="rotate(-90 275.4 194.2)">3V3_ESP</text>
<text x="82.3" y="200.5" transform="rotate(-90 82.3 200.5)">I2C_PU</text>
<text x="95" y="200.5" transform="rotate(-90 95 200.5)">I2C_PU</text>
<text x="211.9" y="200.5" transform="rotate(-90 211.9 200.5)">UART_TX_ESP</text>
<text x="224.6" y="200.5" transform="rotate(-90 224.6 200.5)">UART_RX</text>
<text x="237.3" y="200.5" transform="rotate(-90 237.3 200.5)">UART_RX_IN</text>
<text x="310.9" y="200.5" transform="rotate(-90 310.9 200.5)">3V3_ESP</text>
<text x="361.7" y="200.5" transform="rotate(-90 361.7 200.5)">GP_IO1</text>
<text x="374.4" y="200.5" transform="rotate(-90 374.4 200.5)">GP_IO2</text>
<text x="46.6" y="209.3">I2C_SDA</text>
<text x="46.9" y="206.8">+3V3_P</text>
<text x="50.4" y="204.3">GND</text>
<text x="107.1" y="206.8">3V3_ESP</text>
<text x="128.4" y="206.8">I2C_PU</text>
<text x="146.6" y="206.8">UART_VCC</text>
<text x="148" y="209.3">UART_TX</text>
<text x="152" y="204.3">GND</text>
<text x="176.4" y="206.8">+3V3_P</text>
<text x="197" y="206.8">+5V_P</text>
<text x="254" y="206.8">UART_RX_IN</text>
<text x="291" y="206.8">UART_RX_ESP</text>
<text x="328.8" y="206.8">+3V3_P</text>
<text x="329.5" y="209.3">GP_IO1</text>
<text x="332.3" y="204.3">GND</text>
<text x="46.7" y="211.9">I2C_SCL</text>
<text x="147.7" y="211.9">UART_RX</text>
<text x="310.9" y="215.1" transform="rotate(-90 310.9 215.1)">GND</text>
<text x="329.5" y="211.9">GP_IO2</text>
<text x="82.3" y="218.8" transform="rotate(-90 82.3 218.8)">I2C_SDA</text>
<text x="95" y="218.8" transform="rotate(-90 95 218.8)">I2C_SCL</text>
<text x="191.6" y="220.5" transform="rotate(-90 191.6 220.5)">UART_VCC</text>
<text x="211.9" y="219" transform="rotate(-90 211.9 219)">UART_TX</text>
<text x="237.3" y="219.3" transform="rotate(-90 237.3 219.3)">3V3_ESP</text>
<text x="275.4" y="221.4" transform="rotate(-90 275.4 221.4)">GND</text>
<text x="224.6" y="222.2" transform="rotate(-90 224.6 222.2)">UART_RX_IN</text>
<text x="361.7" y="222.5" transform="rotate(-90 361.7 222.5)">GP_IO1_ESP</text>
<text x="374.4" y="222.5" transform="rotate(-90 374.4 222.5)">GP_IO2_ESP</text>
<text x="10.3" y="236">E</text>
<text x="408.3" y="236">E</text>
<text x="46.8" y="254.4" transform="rotate(-90 46.8 254.4)">GND</text>
<text x="59.5" y="254.4" transform="rotate(-90 59.5 254.4)">GND</text>
<text x="100.1" y="254.4" transform="rotate(-90 100.1 254.4)">GND</text>
<text x="84.9" y="258.4" transform="rotate(-90 84.9 258.4)">VIN_RAW</text>
<text x="115.4" y="258.7" transform="rotate(-90 115.4 258.7)">3V3_ESP</text>
<text x="10.3" y="286">F</text>
<text x="35" y="287">1</text>
<text x="85" y="287">2</text>
<text x="135" y="287">3</text>
<text x="185" y="287">4</text>
<text x="235" y="287">5</text>
<text x="285" y="287">6</text>
<text x="335" y="287">7</text>
<text x="385" y="287">8</text>
<text x="408.3" y="286">F</text>
</g>
<g font-size="1.3" fill="#a90000">
<text x="97.1" y="53.2">1</text>
<text x="119.3" y="53.2">15</text>
<text x="52" y="60.8">1</text>
<text x="52" y="63.4">2</text>
<text x="97.1" y="60.8">3</text>
<text x="119.3" y="65.9">14</text>
<text x="208.8" y="60.8">3</text>
<text x="221.5" y="60.8">2</text>
<text x="97.1" y="68.4">5</text>
<text x="119.3" y="68.4">10</text>
<text x="215.8" y="68" transform="rotate(-90 215.8 68)">1</text>
<text x="97.1" y="76.1">6</text>
<text x="119.3" y="76.1">11</text>
<text x="97.1" y="78.6">7</text>
<text x="106.5" y="83.3" transform="rotate(-90 106.5 83.3)">8</text>
<text x="111.6" y="83.3" transform="rotate(-90 111.6 83.3)">9</text>
<text x="119.3" y="78.6">12</text>
<text x="57.1" y="118">1</text>
<text x="57.1" y="120.5">2</text>
<text x="57.1" y="123.1">3</text>
<text x="57.1" y="125.6">4</text>
<text x="106.5" y="122.7" transform="rotate(-90 106.5 122.7)">1</text>
<text x="111.6" y="122.7" transform="rotate(-90 111.6 122.7)">6</text>
<text x="286.9" y="123.9" transform="rotate(-90 286.9 123.9)">5</text>
<text x="57.1" y="128.1">5</text>
<text x="57.1" y="130.7">6</text>
<text x="99.6" y="130.7">3</text>
<text x="117.4" y="130.7">4</text>
<text x="201.8" y="128.1">1</text>
<text x="201.8" y="130.7">2</text>
<text x="281.2" y="130.7">2</text>
<text x="299" y="130.7">4</text>
<text x="57.1" y="133.2">7</text>
<text x="57.1" y="135.8">8</text>
<text x="99.6" y="135.8">5</text>
<text x="201.8" y="133.2">3</text>
<text x="201.8" y="135.8">4</text>
<text x="56.4" y="140.8">10</text>
<text x="56.4" y="143.4">11</text>
<text x="57.1" y="138.3">9</text>
<text x="109.1" y="140.4" transform="rotate(-90 109.1 140.4)">2</text>
<text x="286.9" y="139.2" transform="rotate(-90 286.9 139.2)">3</text>
<text x="56.4" y="145.9">12</text>
<text x="57.1" y="203.1">1</text>
<text x="158.7" y="203.1">1</text>
<text x="274.2" y="198.9" transform="rotate(-90 274.2 198.9)">5</text>
<text x="339" y="203.1">1</text>
<text x="57.1" y="205.6">2</text>
<text x="57.1" y="208.1">3</text>
<text x="158.7" y="205.6">2</text>
<text x="158.7" y="208.1">3</text>
<text x="186" y="205.6">1</text>
<text x="190.4" y="209" transform="rotate(-90 190.4 209)">2</text>
<text x="193.6" y="205.6">3</text>
<text x="268.5" y="205.6">2</text>
<text x="286.3" y="205.6">4</text>
<text x="339" y="205.6">2</text>
<text x="339" y="208.1">3</text>
<text x="57.1" y="210.7">4</text>
<text x="158.7" y="210.7">4</text>
<text x="274.2" y="214.1" transform="rotate(-90 274.2 214.1)">3</text>
<text x="339" y="210.7">4</text>
</g>
<g font-size="1.3" fill="#006464">
<text x="53.2" y="56.8">5V_IN</text>
<text x="99.5" y="54.3">IN</text>
<text x="115" y="54.3">OUT</text>
<text x="158.1" y="59.4">10uF</text>
<text x="170.8" y="59.4">100nF</text>
<text x="183.5" y="59.4">100nF</text>
<text x="249.5" y="59.4">10uF</text>
<text x="262.2" y="59.4">100nF</text>
<text x="54.7" y="64.5">J1</text>
<text x="76.8" y="64.5">1uF 50V</text>
<text x="99.5" y="61.9">UVLO</text>
<text x="158.1" y="64.5">C1</text>
<text x="170.8" y="64.5">C2</text>
<text x="183.5" y="64.5">C5</text>
<text x="210.7" y="65.1">U1</text>
<text x="211.3" y="61.9">VI</text>
<text x="215.9" y="65.1">TLV1117LV33</text>
<text x="216.9" y="65.6" transform="rotate(-90 216.9 65.6)">GND</text>
<text x="217.8" y="61.9">VO</text>
<text x="249.5" y="64.5">C3</text>
<text x="262.2" y="64.5">C4</text>
<text x="280.4" y="63.1" transform="rotate(-90 280.4 63.1)">1.5k</text>
<text x="282.4" y="62.3" transform="rotate(-90 282.4 62.3)">R2</text>
<text x="293.1" y="64.6" transform="rotate(-90 293.1 64.6)">RED 5V</text>
<text x="298.1" y="63.4" transform="rotate(-90 298.1 63.4)">LED1</text>
<text x="313.4" y="62.9" transform="rotate(-90 313.4 62.9)">680</text>
<text x="315.4" y="62.3" transform="rotate(-90 315.4 62.3)">R3</text>
<text x="331.2" y="63.4" transform="rotate(-90 331.2 63.4)">LED2</text>
<text x="348.7" y="63.7">TP1</text>
<text x="348.9" y="61.9">VIN</text>
<text x="361.2" y="61.9">+5V</text>
<text x="361.4" y="63.7">TP2</text>
<text x="373.3" y="61.9">+3V3</text>
<text x="374.1" y="63.7">TP3</text>
<text x="384.4" y="61.9">3V3_ESP</text>
<text x="386.8" y="63.7">TP4</text>
<text x="76.8" y="69.5">C12</text>
<text x="99.5" y="69.5">OVP</text>
<text x="113.9" y="69.5">IMON</text>
<text x="115.6" y="67">FLT</text>
<text x="326.1" y="66.4" transform="rotate(-90 326.1 66.4)">GREEN 3V3</text>
<text x="99.5" y="77.2">MODE</text>
<text x="115" y="77.2">ILIM</text>
<text x="98.9" y="83.8">U5</text>
<text x="99.5" y="79.7">SHDN</text>
<text x="107.6" y="80.8" transform="rotate(-90 107.6 80.8)">RTN</text>
<text x="109.3" y="83.8">TPS26600PWPR</text>
<text x="112.7" y="80.8" transform="rotate(-90 112.7 80.8)">GND</text>
<text x="114.3" y="79.7">dVdT</text>
<text x="79.7" y="101.8" transform="rotate(-90 79.7 101.8)">73.2k</text>
<text x="81.7" y="101" transform="rotate(-90 81.7 101)">R16</text>
<text x="89.9" y="101.2" transform="rotate(-90 89.9 101.2)">5.9k</text>
<text x="91.9" y="101" transform="rotate(-90 91.9 101)">R17</text>
<text x="100" y="101.8" transform="rotate(-90 100 101.8)">21.5k</text>
<text x="102.1" y="101" transform="rotate(-90 102.1 101)">R18</text>
<text x="115.3" y="100.9" transform="rotate(-90 115.3 100.9)">20k</text>
<text x="117.3" y="101" transform="rotate(-90 117.3 101)">R19</text>
<text x="127.6" y="97.5">47nF</text>
<text x="127.6" y="102.6">C13</text>
<text x="56.5" y="114">ESP32_IF</text>
<text x="199.9" y="124.2">ULTRASONIC</text>
<text x="102.1" y="131.8">A</text>
<text x="107.6" y="128.6" transform="rotate(-90 107.6 128.6)">VCCA</text>
<text x="112.7" y="128.8" transform="rotate(-90 112.7 128.8)">VCCB</text>
<text x="114.8" y="131.8">B</text>
<text x="163.2" y="129.2">100nF</text>
<text x="175.9" y="129.2">100nF</text>
<text x="221.6" y="129.2">10uF</text>
<text x="234.3" y="129.2">100nF</text>
<text x="288" y="130.1" transform="rotate(-90 288 130.1)">VCC</text>
<text x="292.1" y="128">SN74LVC1G17DBVR</text>
<text x="323.2" y="129.2">100nF</text>
<text x="335.4" y="131.8">ECHO_ESP</text>
<text x="349.2" y="131.8">TRIG_5V</text>
<text x="102.1" y="136.9">DIR</text>
<text x="110.2" y="137.9" transform="rotate(-90 110.2 137.9)">GND</text>
<text x="138.1" y="133.3" transform="rotate(-90 138.1 133.3)">100k</text>
<text x="140.2" y="132.2" transform="rotate(-90 140.2 132.2)">R4</text>
<text x="150.8" y="133.3" transform="rotate(-90 150.8 133.3)">100k</text>
<text x="152.9" y="132.2" transform="rotate(-90 152.9 132.2)">R5</text>
<text x="163.2" y="134.3">C6</text>
<text x="175.9" y="134.3">C7</text>
<text x="191.5" y="132.1" transform="rotate(-90 191.5 132.1)">1k</text>
<text x="193.5" y="132.8" transform="rotate(-90 193.5 132.8)">R15</text>
<text x="204.5" y="136.9">J3</text>
<text x="221.6" y="134.3">C8</text>
<text x="234.3" y="134.3">C9</text>
<text x="249.9" y="132.1" transform="rotate(-90 249.9 132.1)">1k</text>
<text x="251.9" y="132.2" transform="rotate(-90 251.9 132.2)">R6</text>
<text x="262.6" y="133.3" transform="rotate(-90 262.6 133.3)">100k</text>
<text x="264.6" y="132.2" transform="rotate(-90 264.6 132.2)">R7</text>
<text x="288" y="135.4" transform="rotate(-90 288 135.4)">GND</text>
<text x="292.1" y="135.6">U2</text>
<text x="323.2" y="134.3">C10</text>
<text x="338.5" y="133.6">TP7</text>
<text x="351.2" y="133.6">TP8</text>
<text x="101.5" y="140.7">U3</text>
<text x="113" y="140.7">SN74LVC1T45DBVR</text>
<text x="59.7" y="147">J2</text>
<text x="59.3" y="199.1">I2C</text>
<text x="160.1" y="199.1">UART</text>
<text x="279.4" y="202.9">SN74LVC1G17DBVR</text>
<text x="339.3" y="199.1">GP_3V3</text>
<text x="82.2" y="207.9" transform="rotate(-90 82.2 207.9)">2.2k</text>
<text x="84.3" y="207.1" transform="rotate(-90 84.3 207.1)">R8</text>
<text x="94.9" y="207.9" transform="rotate(-90 94.9 207.9)">2.2k</text>
<text x="97" y="207.1" transform="rotate(-90 97 207.1)">R9</text>
<text x="116.7" y="204.2">I2C_PU_EN</text>
<text x="120.1" y="208.7">JP2</text>
<text x="183.6" y="209.5">UART_VCC_SEL</text>
<text x="186.1" y="204.2">JP1</text>
<text x="211.8" y="207.7" transform="rotate(-90 211.8 207.7)">220</text>
<text x="213.8" y="207.7" transform="rotate(-90 213.8 207.7)">R10</text>
<text x="224.5" y="207" transform="rotate(-90 224.5 207)">1k</text>
<text x="226.5" y="207.7" transform="rotate(-90 226.5 207.7)">R11</text>
<text x="237.2" y="208.2" transform="rotate(-90 237.2 208.2)">100k</text>
<text x="239.2" y="207.7" transform="rotate(-90 239.2 207.7)">R12</text>
<text x="275.3" y="205" transform="rotate(-90 275.3 205)">VCC</text>
<text x="310.5" y="209.2">C11</text>
<text x="310.5" y="204.2">100nF</text>
<text x="361.6" y="207" transform="rotate(-90 361.6 207)">1k</text>
<text x="363.7" y="207.7" transform="rotate(-90 363.7 207.7)">R13</text>
<text x="374.3" y="207" transform="rotate(-90 374.3 207)">1k</text>
<text x="376.4" y="207.7" transform="rotate(-90 376.4 207.7)">R14</text>
<text x="59.7" y="211.8">J5</text>
<text x="161.3" y="211.8">J4</text>
<text x="275.3" y="210.3" transform="rotate(-90 275.3 210.3)">GND</text>
<text x="279.4" y="210.5">U4</text>
<text x="341.7" y="211.8">J6</text>
<text x="43.7" y="255">GND</text>
<text x="43.9" y="256.7">TP5</text>
<text x="56.4" y="255">GND</text>
<text x="56.6" y="256.7">TP6</text>
<text x="79" y="253.7">PWR_FLAG</text>
<text x="94.2" y="253.7">PWR_FLAG</text>
<text x="109.5" y="253.7">PWR_FLAG</text>
<text x="150.9" y="253.1">M3</text>
<text x="151" y="255">H1</text>
<text x="163.6" y="253.1">M3</text>
<text x="163.7" y="255">H2</text>
<text x="176.3" y="253.1">M3</text>
<text x="176.4" y="255">H3</text>
<text x="189" y="253.1">M3</text>
<text x="189.1" y="255">H4</text>
<text x="206.9" y="253.1">Fiducial</text>
<text x="208.6" y="255">FID1</text>
<text x="219.6" y="253.1">Fiducial</text>
<text x="221.3" y="255">FID2</text>
<text x="232.3" y="253.1">Fiducial</text>
<text x="234" y="255">FID3</text>
</g>
</svg>
